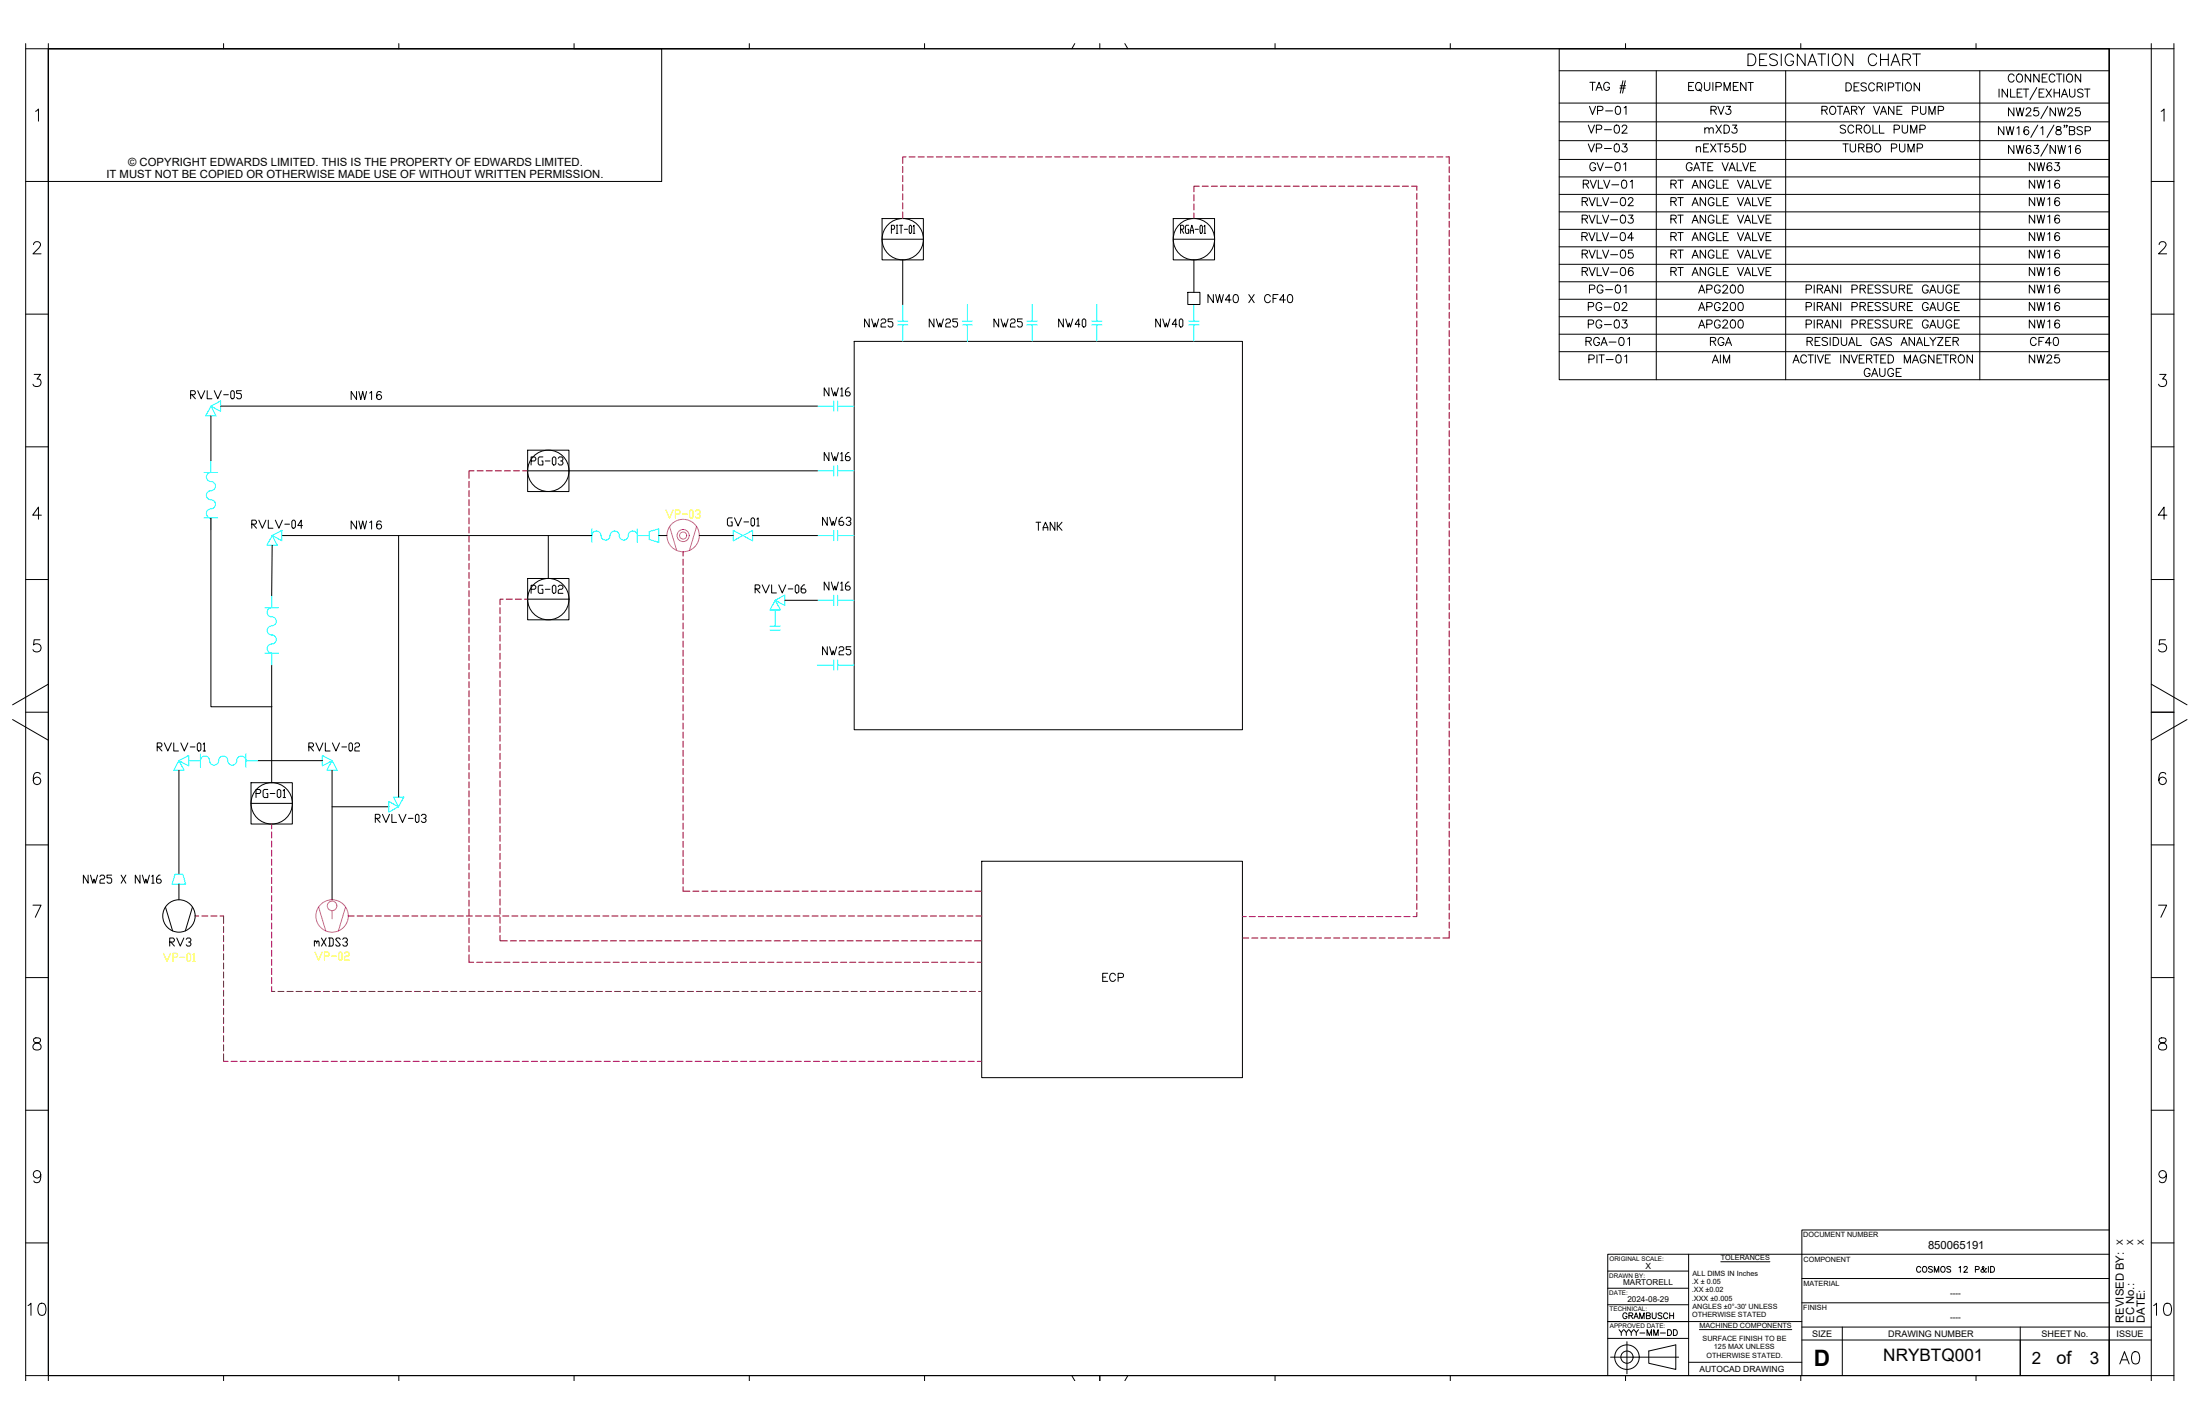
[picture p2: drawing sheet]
<svg xmlns="http://www.w3.org/2000/svg" width="864mm" height="559mm" viewBox="0 0 864 559" stroke-linecap="round" stroke-linejoin="round" font-family="sans-serif">
<!-- layer: 0 -->
<g fill="none" stroke="#000" stroke-width=".39">
<path d="M10.1 17.1v524.8M10.1 19.1h843.3M19 19.1h809v520.7h-809zM19 19.1h240.7v52.1h-240.7zM19 17.1v524.8M87.8 17.1v2M156.6 17.1v2M225.3 17.1v2M294.1 17.1v2M362.9 17.1v2M421.9 17.1l-1.2 2M431.7 17.1v2"/>
<path d="M441.5 17.1l1.2 2M500.5 17.1v2M569.3 17.1v2M612.1 19.1v129.9h215.9M638.1 17.1v2M706.9 17.1v2M775.7 17.1v2M828 19.1v520.7M844.5 17.1v524.8M853.4 17.1v524.8M612.1 27.8h215.9M650.2 27.8v121.2"/>
<path d="M701 27.8v121.2M777.2 27.8v121.2M784.7 34.9v3.2M788 34.9v3.2l-2.1-3.2v3.2M789.2 34.9v3.2h1.9M790.6 29.8a1.18 1.18 0 0 0-1.3-.8 1.18 1.18 0 0 0-1 1.2v.8a1.18 1.18 0 0 0 1 1.2 1.18 1.18 0 0 0 1.3-.7M791.8 36.4h1.2M792.1 29.2a1.58 1.58 0 0 1 1.9 1.1 1.58 1.58 0 0 1-1 1.9 1.66 1.66 0 0 1-1.5-1.2 1.66 1.66 0 0 1 .6-1.8zM793.8 34.9h-2v3.2M794.2 34.9h2.2M795.3 34.9v3.2M797.1 29v3.2l-2.1-3.2v3.2"/>
<path d="M799.5 34.3l-2.7 4.9M800.4 29v3.2l-2.1-3.2v3.2M800.4 36.4h1.3M801.7 30.5h1.2M802.4 34.9h-2v3.2M803.2 34.9l2.1 3.2M803.6 29h-1.9v3.2h1.9M805.3 34.9l-2.1 3.2M806.3 36.4h2.1M806.3 34.9v3.2M806.6 29.8a1.16 1.16 0 0 0-1.3-.8 1.16 1.16 0 0 0-.9 1.2v.8a1.16 1.16 0 0 0 .9 1.2 1.16 1.16 0 0 0 1.3-.7M807.2 29h2.2"/>
<path d="M808.3 29v3.2M808.4 34.9v3.2M809.2 38.1l1.2-3.2 1.2 3.2M809.7 37.1h1.5M810.1 29v3.2M811.5 29.5a1.18 1.18 0 0 1 1.3-.4 1.18 1.18 0 0 1 .8 1.1v.8a1.21 1.21 0 0 1-1.2 1.3 1.21 1.21 0 0 1-1.2-1.3zM812.4 34.9v2.3a1.07 1.07 0 0 0 1 .9 1.07 1.07 0 0 0 1.1-.9v-2.3M816.8 29v3.2l-2.2-3.2v3.2M817.7 35.4a1.21 1.21 0 0 0-2.1 .3l.3 .5 1.5 .5a.74 .74 0 0 1 0 1.3 1.42 1.42 0 0 1-1.8-.3M818.3 34.9h2.1M819.3 34.9v3.2M14 43.7l1.1-.9v4.7"/>
<path d="M612.1 40.4h215.9M612.1 47.8h215.9M612.1 55.2h215.9M848.3 43.7l1.2-.9v4.7M10.1 71.2h8.9M612.1 62.6h215.9M612.1 69.4h215.9M612.1 76.3h215.9M844.5 71.2h8.9M13.2 96l.4-.9 1.4-.3a1.18 1.18 0 0 1 .7 1.9l-2.8 2.9h3.2M346.3 85.8h16.2v16.2h-16.2zM346.3 93.9h16.2"/>
<path d="M349.9 90h1l.3-.5-.3-1.1h-1v3.2M351.8 88.4h.7M351.8 91.6h.7M352.1 88.4v3.2M353.1 88.4h1.3M353.7 88.4v3.2M355 90h1.3M357.2 88.4h.3l.4 .5v2.1l-.4 .6h-.3l-.3-.6v-2.1zM358.5 88.9l.3-.5v3.2M358.5 91.6h.6M460.6 85.8h16.2v16.2h-16.2zM460.6 93.9h16.2"/>
<path d="M463.4 90h1l.3-.5-.3-1.1h-1v3.2M463.7 90l1 1.6M466.6 88.4h-.9l-.4 .5v2.1l.4 .6h.9v-1.6h-.3M467.2 91.6v-1.1l.7-2.1 .6 2.1v1.1M467.2 90.5h1.3M469.1 90h1.3M471.4 88.4h.3l.3 .5v2.1l-.3 .6h-.3l-.3-.6v-2.1zM472.6 88.9l.4-.5v3.2M472.6 91.6h.7M612.1 90h215.9M612.1 83.1h215.9M612.1 96.9h215.9"/>
<path d="M847.6 96l.4-.9 1.4-.3a1.18 1.18 0 0 1 .6 1.9l-2.7 2.9h3.2M354.4 102v17.5M466.3 114.7h4.7v4.8h-4.7zM468.7 102v12.7M612.1 103.7h215.9M612.1 110.6h215.9M612.1 117.4h215.9M10.1 123.3h8.9M335.3 134h152.4v152.4h-152.4zM612.1 124.3h215.9M612.1 131.1h215.9M612.1 138h215.9"/>
<path d="M709.7 139.3h2.1M710.8 139.3v3.2M712.6 139.3v3.2M713.4 139.3l1.2 3.2 1.2-3.2M718.5 139.3h-2v3.2h2M722.6 139.3v3.2M725.9 139.3v3.2l-2.1-3.2v3.2M726.7 139.3l1.2 3.2 1.2-3.2M731.8 139.3h-2v3.2h2M735.4 139.3h2.2M736.5 139.3v3.2M740.3 139.3h-2v3.2h2"/>
<path d="M741.2 139.3h1a1.69 1.69 0 0 1 1.1 1.6 1.69 1.69 0 0 1-1.1 1.6h-1zM759.2 139.3v3.2l-2.1-3.2v3.2M762.3 139.3h-1.9v3.2h1.9M762.8 139.3h2.1M763.8 139.3v3.2M769 139.7a1.17 1.17 0 0 1 1.3-.4 1.17 1.17 0 0 1 .8 1.2v.7a1.21 1.21 0 0 1-1.2 1.3 1.21 1.21 0 0 1-1.2-1.3zM774.3 139.3v3.2l-2.1-3.2v3.2M844.5 123.3h8.9M13.4 146.9h2.5l-1.4 1.8a1.53 1.53 0 0 1 1.6 1.8 1.53 1.53 0 0 1-2 1.2l-.7-.2-.5-.7M86.6 159.4h234.2M703.8 142.5l1.2-3.2 1.3 3.2M704.3 141.4h1.5"/>
<path d="M709.1 140a1.16 1.16 0 0 0-1.3-.7 1.16 1.16 0 0 0-.9 1.2v.7a1.16 1.16 0 0 0 .9 1.3 1.16 1.16 0 0 0 1.3-.8M716.5 140.8h1.2M729.8 140.8h1.2M732.7 140.8l1.8-.2 .3-.4-.1-.6-.6-.3h-1.4v3.2M733.8 140.8l1 1.7M734.1 145.3a1.16 1.16 0 0 0-1.4-.7 1.16 1.16 0 0 0-.9 1.2v.7a1.14 1.14 0 0 0 1.1 1.3 1.14 1.14 0 0 0 1.2-1.3h-.8M734.7 147.7l1.2-3.1 1.2 3.1M735.1 146.7h1.5M737.9 144.6v2.2a1.07 1.07 0 0 0 1 1 1.07 1.07 0 0 0 1.1-1v-2.2M738.3 140.8h1.2M743.3 145.3a1.16 1.16 0 0 0-1.3-.7 1.16 1.16 0 0 0-1 1.2v.7a1.14 1.14 0 0 0 1.2 1.3 1.14 1.14 0 0 0 1.1-1.3h-.8M744.4 146.1h1.2"/>
<path d="M746.3 144.6h-1.9v3.1h1.9M747.5 142.5v-3.2l1.2 3.2 1.2-3.2v3.2M750.7 142.5l1.2-3.2 1.2 3.2M751.1 141.4h1.6M756 140a1.16 1.16 0 0 0-1.3-.7 1.16 1.16 0 0 0-1 1.2v.7a1.14 1.14 0 0 0 1.2 1.3 1.14 1.14 0 0 0 1.1-1.3h-.8M760.4 140.8h1.2M765.7 140.8l1.8-.2 .3-.4-.2-.6-.6-.3h-1.3v3.2M766.7 140.8l1.1 1.7M847.8 146.9h2.5l-1.4 1.8a1.53 1.53 0 0 1 1.6 1.8 1.53 1.53 0 0 1-2 1.2l-.7-.2-.5-.7M10.1 175.3h8.9M82.8 163.2v17.6M207.1 176.7h16.2v16.2h-16.2z"/>
<path d="M844.5 175.3h8.9M207.1 184.8h113.7M16.2 202.2h-3.4l2.3-3.2v4.8M82.8 203.3v74h24M106.8 214l-.2 19.8M110.6 210.2h121.7M156.5 210.2v102.6M215.2 210.2v16.8M258.6 210.2h3.2M274.5 210.2h13.3M295.4 210.2h25.4M850.6 202.2h-3.4l2.3-3.2v4.8"/>
<path d="M10.1 227.4h8.9M207.1 227h16.2v16.2h-16.2zM207.1 235.1h16.2M308.1 235.6h12.7M844.5 227.4h8.9M15.7 251.1h-2.3l-.2 2a1.68 1.68 0 0 1 2.5 0 1.68 1.68 0 0 1-.3 2.5 1.68 1.68 0 0 1-2.5-.7M850 251.1h-2.2l-.2 2a1.68 1.68 0 0 1 2.5 0 1.68 1.68 0 0 1-.3 2.5 1.68 1.68 0 0 1-2.5-.7M10.1 279.5h8.9M19 268.5l-14.1 8.1M106.6 260.9v46.2M844.5 279.5h8.9M844.5 268.5l14 8.1"/>
<path d="M4.9 282.4l14.1 8.1M101.1 298.5h25.4M858.5 282.4l-14 8.1M15.8 303.8a1.39 1.39 0 0 0-2.1-.4 3.7 3.7 0 0 0 0 4.3 1.48 1.48 0 0 0 2.2-.7 1.48 1.48 0 0 0-1-2 1.48 1.48 0 0 0-1.8 1.3M70.2 302.3v40.8M98.5 307.1h16.3v16.3h-16.3zM98.5 315.3h16.3M130.4 302.3v50.8M130.4 316.6h22.3M850.2 303.8a1.37 1.37 0 0 0-1.4-.7 1.37 1.37 0 0 0-1.1 .9 3.4 3.4 0 0 0 .4 3.7 1.49 1.49 0 0 0 2.2-.7 1.49 1.49 0 0 0-1-2 1.49 1.49 0 0 0-1.9 1.3M10.1 331.6h8.9M385.4 338h102.3v84.9h-102.3z"/>
<path d="M844.5 331.6h8.9M12.9 355.2h3.2l-2.2 4.8M64.9 355.9l2.9 9.4M70.2 346.9v6.2M75.6 355.9l-2.9 9.4M847.3 355.2h3.2l-2.3 4.8M10.1 383.6h8.9M844.5 383.6h8.9M13.4 407.5a.96 .96 0 0 0 .5 1.6 1.95 1.95 0 0 1 2.2 2 1.66 1.66 0 0 1-1.8 1 1.66 1.66 0 0 1-1.4-1.7 2.22 2.22 0 0 1 2.3-1.3 .96 .96 0 0 0 .5-1.6l-.7-.2zM847.8 407.5a.97 .97 0 0 0 .4 1.6 1.95 1.95 0 0 1 2.3 2 1.66 1.66 0 0 1-1.9 1 1.66 1.66 0 0 1-1.3-1.7 2.16 2.16 0 0 1 2.3-1.3 .96 .96 0 0 0 .4-1.6l-.6-.2zM10.1 435.7h8.9M844.5 435.7h8.9"/>
<path d="M16 460.9a1.48 1.48 0 0 1-2 1.3 1.48 1.48 0 0 1-.6-2.3 1.48 1.48 0 0 1 2.4 .1 4.3 4.3 0 0 1-.5 3.9 1.41 1.41 0 0 1-2-.5M850.4 460.9a1.49 1.49 0 0 1-2 1.3 1.49 1.49 0 0 1-.6-2.3 1.49 1.49 0 0 1 2.4 .1 4.2 4.2 0 0 1-.5 3.9 1.39 1.39 0 0 1-2-.5M10.1 487.7h8.9M631.1 498.8h31.8M662.9 492.2v47.6M675.5 495.1h19.3M828 492.2h-196.9v47.6M828 482.7h-120.7v57.1M844.5 487.7h8.9M631.1 505.5h31.8M631.1 518.6h76.2M631.1 512h31.8"/>
<path d="M707.3 511.2h120.7M707.3 501.7h120.7M10.1 539.8h843.3M87.8 539.8v2.1M156.6 539.8v2.1M225.3 539.8v2.1M294.1 539.8v2.1M362.9 539.8v2.1M420.7 539.8l1.2 2.1M431.7 539.8v2.1M442.7 539.8l-1.2 2.1M500.5 539.8v2.1"/>
<path d="M569.3 539.8v2.1M631.1 525.2h31.8M632.2 532.6h26.7M638.1 539.8v2.1M638.6 526.5v12.6M647.2 530.2l10.6-2.5v9.7l-10.6-2.4zM662.9 534.6h44.4M667.1 521.8h36.3M706.9 539.8v2.1M707.3 525.8h137.2M707.3 520.8h137.2M723.2 520.8v19"/>
<path d="M775.7 539.8v2.1M793 520.8v19"/>
<circle cx="354.4" cy="93.9" r="8.1"/>
<circle cx="468.7" cy="93.9" r="8.1"/>
<circle cx="215.2" cy="184.8" r="8.1"/>
<circle cx="215.2" cy="235.1" r="8.1"/>
<circle cx="106.7" cy="315.2" r="8.1"/>
<circle cx="70.2" cy="359.4" r="6.4"/>
<circle cx="638.7" cy="532.6" r="4.8"/>
<circle cx="638.7" cy="532.6" r="2.4"/>
</g>
<!-- layer: E -->
<g fill="none" stroke="#f0f" stroke-width=".39">
<path d="M262.8 206.7l2.8 9.3M273.4 206.7l-2.8 9.3M125.1 355.9l2.8 9.4M130.4 357.4v3.2M135.6 355.9l-2.8 9.4"/>
<circle cx="268.2" cy="210.2" r="6.4"/>
<circle cx="268.2" cy="210.2" r="2.38"/>
<circle cx="268.2" cy="210.2" r="1.39"/>
<circle cx="130.4" cy="359.4" r="6.4"/>
<circle cx="130.4" cy="355.5" r="1.87"/>
</g>
<!-- layer: PIPING -->
<g fill="none" stroke="#0ff" stroke-width=".39">
<path d="M354.4 119.5v6.5M379.8 119.5v6.5M405.2 119.5v6.5M430.6 119.5v6.5M468.7 119.5v6.5M352.3 127.5h4M352.3 126h4M354.4 127.5v6.5M377.7 127.5h4M377.7 126h4M379.8 127.5v6.5M403.1 127.5h4"/>
<path d="M403.1 126h4M405.2 127.5v6.5M428.5 127.5h4M428.5 126h4M430.6 127.5v6.5M466.6 127.5h4M466.6 126h4M468.7 127.5v6.5M82.8 159.4l3.8-2.1v4.1zM82.8 159.4l2 3.8h-4.1zM320.8 159.4h6.5M327.3 157.4v4"/>
<path d="M328.8 157.4v4M328.8 159.4h6.5M80.1 185.4h5.4M82.8 180.8v4.6a1.85 1.85 0 0 0-1.8 2.1 1.85 1.85 0 0 0 2.3 1.5 1.85 1.85 0 0 1 1.2 2.3 1.85 1.85 0 0 1-2.2 1.3 1.79 1.79 0 0 0-1.3 2 1.79 1.79 0 0 0 1.8 1.5M82.8 196.1a1.85 1.85 0 0 1 1.8 2.1 1.85 1.85 0 0 1-2.3 1.6 1.79 1.79 0 0 0-1.3 1.9 1.79 1.79 0 0 0 1.8 1.6v4.6M320.8 184.8h6.5M327.3 182.8v4M328.8 182.8v4M328.8 184.8h6.5M80.1 203.3h5.4M106.8 210.2l3.8-2.1v4.1zM106.8 210.2l2.1 3.8h-4.1z"/>
<path d="M227.7 210.2h4.6M232.3 207.5v5.4M232.4 210.2a1.84 1.84 0 0 1 2-1.8 1.84 1.84 0 0 1 1.6 2.2 1.85 1.85 0 0 0 2.2 1.3 1.85 1.85 0 0 0 1.4-2.2 1.84 1.84 0 0 1 2.2-1.3 1.84 1.84 0 0 1 1.3 2.2 1.85 1.85 0 0 0 2.3 1.3 1.85 1.85 0 0 0 1.3-2.2 1.79 1.79 0 0 1 1.9-1.3 1.79 1.79 0 0 1 1.6 1.8M250.2 207.5v5.4M250.2 210.2h4.6M254.8 208.6l3.8-1.1v5.3l-3.8-1.1zM287.8 208.1l7.6 4.1v-4.1l-7.6 4.1zM320.8 210.2h6.5M327.3 208.2v4M328.8 210.2h6.5M328.8 208.2v4M104 238.5h5.3"/>
<path d="M106.6 233.8l.1 4.7a1.84 1.84 0 0 0-1.8 2 1.84 1.84 0 0 0 2.2 1.6 1.85 1.85 0 0 1 1.3 2.2 1.85 1.85 0 0 1-2.2 1.4 1.84 1.84 0 0 0-1.3 2.2 1.84 1.84 0 0 0 2.2 1.3 1.85 1.85 0 0 1 1.3 2.3 1.85 1.85 0 0 1-2.2 1.3 1.79 1.79 0 0 0-1.3 2 1.79 1.79 0 0 0 1.8 1.5l-.1 4.6M304.3 235.6l2.1 3.8h-4.1zM304.3 235.6l3.8-2.1v4.1zM304.3 239.4v6.3M320.8 235.6h6.5M327.3 233.6v4M328.8 233.6v4M328.8 235.6h6.5M104 256.3h5.3M302.3 247.2h4M302.3 245.7h4M327.3 259v4"/>
<path d="M328.8 259v4M320.8 261h6.5M328.8 261h6.5M70.2 298.5l2.1 3.8h-4.1zM70.2 298.5l3.9-2.1v4.1zM78.7 295.8v5.4M85.8 298.5a1.85 1.85 0 0 1 2.1-1.8 1.85 1.85 0 0 1 1.6 2.3 1.84 1.84 0 0 0 2.2 1.2 1.84 1.84 0 0 0 1.3-2.2 1.79 1.79 0 0 1 2-1.3 1.79 1.79 0 0 1 1.5 1.8h4.6M85.8 298.5a1.85 1.85 0 0 1-2 1.8 1.85 1.85 0 0 1-1.6-2.3 1.79 1.79 0 0 0-2-1.3 1.79 1.79 0 0 0-1.5 1.8h-4.6M96.5 295.8v5.4M126.5 296.4l3.9 2.1-3.9 2zM130.4 298.5l2 3.8h-4.1zM152.7 314.5l3.8 2.1-3.8 2z"/>
<path d="M154.4 312.8h4.1l-2 3.8zM68.7 343.1h3.1l1.1 3.8h-5.3z"/>
</g>
<!-- layer: Elec Supply -->
<g fill="none" stroke="#950025" stroke-width=".39">
<path d="M354.4 65.3v2.4M354.4 68.9v2.4M354.4 72.5v2.3M354.4 76.1v2.3M354.4 79.6v2.4M355.6 61.6h-1.2v2.5M356.8 61.6h2.4M360.4 61.6h2.4M364 61.6h2.4M367.6 61.6h2.3M371.1 61.6h2.4M374.7 61.6h2.4"/>
<path d="M378.3 61.6h2.3M381.9 61.6h2.3M385.4 61.6h2.4M389 61.6h2.4M392.6 61.6h2.3M396.1 61.6h2.4M399.7 61.6h2.4M403.3 61.6h2.4M406.9 61.6h2.3M410.4 61.6h2.4M414 61.6h2.4M417.6 61.6h2.4"/>
<path d="M421.1 61.6h2.4M424.7 61.6h2.4M428.3 61.6h2.4M431.8 61.6h2.4M435.4 61.6h2.4M439 61.6h2.4M442.6 61.6h2.4M446.1 61.6h2.4M449.7 61.6h2.4M453.3 61.6h2.4M456.8 61.6h2.4M460.4 61.6h2.4"/>
<path d="M464 61.6h2.4M467.6 61.6h2.3M468.7 76.4v2.4M470.8 73.1h-2.1v2.1M471.1 61.6h2.4M471.9 73.1h2.4M474.7 61.6h2.4M475.5 73.1h2.4M478.3 61.6h2.4M479.1 73.1h2.4M481.9 61.6h2.3M482.6 73.1h2.4"/>
<path d="M485.4 61.6h2.4M486.2 73.1h2.4M489 61.6h2.4M489.8 73.1h2.4M492.6 61.6h2.3M493.4 73.1h2.4M496.1 61.6h2.4M496.9 73.1h2.4M499.7 61.6h2.4M500.5 73.1h2.4M503.3 61.6h2.4M504.1 73.1h2.4"/>
<path d="M506.9 61.6h2.3M507.6 73.1h2.4M510.4 61.6h2.4M511.2 73.1h2.4M514 61.6h2.4M514.8 73.1h2.4M517.6 61.6h2.3M518.4 73.1h2.3M521.2 61.6h2.3M521.9 73.1h2.4M524.7 61.6h2.4M525.5 73.1h2.4"/>
<path d="M528.3 61.6h2.4M529.1 73.1h2.4M531.9 61.6h2.3M532.6 73.1h2.4M535.4 61.6h2.4M536.2 73.1h2.4M539 61.6h2.4M539.8 73.1h2.4M542.6 61.6h2.4M543.4 73.1h2.3M546.1 61.6h2.4M546.9 73.1h2.4"/>
<path d="M549.7 61.6h2.4M550.5 73.1h2.4M553.3 61.6h2.4M554.1 73.1h2.1v1.6M556.2 75.9v2.4M556.2 79.5v2.3M556.9 61.6h2.4M560.4 61.6h2.4M564 61.6h2.4M567.6 61.6h1.3v2.6M568.9 65.4v2.4M568.9 69v2.4"/>
<path d="M568.9 72.5v2.4M568.9 76.1v2.4M568.9 79.7v2.4M354.4 83.2v2.6M468.7 80v2.4M468.7 83.6v2.2M556.2 83v2.4M556.2 86.6v2.4M556.2 90.2v2.4M556.2 93.7v2.4M556.2 97.3v2.4M568.9 83.3v2.3"/>
<path d="M568.9 86.8v2.4M568.9 90.4v2.4M568.9 94v2.4M568.9 97.6v2.3M556.2 100.9v2.4M556.2 104.5v2.3M556.2 108v2.4M556.2 111.6v2.4M556.2 115.2v2.4M556.2 118.7v2.4M568.9 101.1v2.4M568.9 104.7v2.4"/>
<path d="M568.9 108.3v2.3M568.9 111.8v2.4M568.9 115.4v2.4M568.9 119v2.4M556.2 122.3v2.4M556.2 125.9v2.4M556.2 129.5v2.3M556.2 133v2.4M556.2 136.6v2.4M568.9 122.6v2.3M568.9 126.1v2.4M568.9 129.7v2.4"/>
<path d="M568.9 133.3v2.4M568.9 136.8v2.4M556.2 140.2v2.4M556.2 143.7v2.4M556.2 147.3v2.4M556.2 150.9v2.4M556.2 154.5v2.3M556.2 158v2.4M568.9 140.4v2.4M568.9 144v2.4M568.9 147.6v2.3M568.9 151.1v2.4"/>
<path d="M568.9 154.7v2.4M568.9 158.3v2.4M556.2 161.6v2.4M556.2 165.2v2.4M556.2 168.7v2.4M556.2 172.3v2.4M556.2 175.9v2.4M556.2 179.5v2.3M568.9 161.8v2.4M568.9 165.4v2.4M568.9 169v2.4M568.9 172.6v2.3"/>
<path d="M568.9 176.1v2.4M568.9 179.7v2.4M184.1 188.9v2.4M184.1 192.5v2.4M184.1 196.1v2.3M184.1 199.6v2.4M186.1 184.8h-2v2.9M187.3 184.8h2.4M190.8 184.8h2.4M194.4 184.8h2.4M198 184.8h2.4M201.6 184.8h2.3"/>
<path d="M556.2 183v2.4M556.2 186.6v2.4M556.2 190.2v2.4M556.2 193.8v2.3M556.2 197.3v2.4M568.9 183.3v2.4M568.9 186.8v2.4M568.9 190.4v2.4M568.9 194v2.4M568.9 197.6v2.3M184.1 203.2v2.4M184.1 206.8v2.3"/>
<path d="M184.1 210.4v2.3M184.1 213.9v2.4M184.1 217.5v2.4M268.1 216.5v1.7M268.1 219.4v2.4M556.2 200.9v2.4M556.2 204.5v2.3M556.2 208v2.4M556.2 211.6v2.4M556.2 215.2v2.4M556.2 218.8v2.3M568.9 201.1v2.4"/>
<path d="M568.9 204.7v2.4M568.9 208.3v2.4M568.9 211.9v2.3M568.9 215.4v2.4M568.9 219v2.4M184.1 221.1v2.3M184.1 224.6v2.4M184.1 228.2v2.4M184.1 231.8v2.4M184.1 235.4v2.3M184.1 238.9v2.4M196.3 238.5v2.4"/>
<path d="M197.5 235.1h-1.2v2.2M198.7 235.1h2.4M202.3 235.1h2.4M268.1 223v2.4M268.1 226.6v2.3M268.1 230.1v2.4M268.1 233.7v2.4M268.1 237.3v2.4M556.2 222.3v2.4M556.2 225.9v2.4M556.2 229.5v2.4M556.2 233v2.4"/>
<path d="M556.2 236.6v2.4M568.9 222.6v2.3M568.9 226.1v2.4M568.9 229.7v2.4M568.9 233.3v2.3M568.9 236.9v2.3M184.1 242.5v2.4M184.1 246.1v2.4M184.1 249.6v2.4M184.1 253.2v2.4M184.1 256.8v2.4M196.3 242v2.4"/>
<path d="M196.3 245.6v2.4M196.3 249.2v2.4M196.3 252.8v2.3M196.3 256.3v2.4M196.3 259.9v2.4M268.1 240.9v2.3M268.1 244.4v2.4M268.1 248v2.4M268.1 251.6v2.4M268.1 255.1v2.4M268.1 258.7v2.4M556.2 240.2v2.4"/>
<path d="M556.2 243.8v2.3M556.2 247.3v2.4M556.2 250.9v2.4M556.2 254.5v2.4M556.2 258v2.4M568.9 240.4v2.4M568.9 244v2.4M568.9 247.6v2.3M568.9 251.1v2.4M568.9 254.7v2.4M568.9 258.3v2.4M184.1 260.4v2.3"/>
<path d="M184.1 263.9v2.4M184.1 267.5v2.4M184.1 271.1v2.4M184.1 274.6v2.4M184.1 278.2v2.4M196.3 263.5v2.4M196.3 267v2.4M196.3 270.6v2.4M196.3 274.2v2.4M196.3 277.8v2.3M268.1 262.3v2.4M268.1 265.9v2.3"/>
<path d="M268.1 269.4v2.4M268.1 273v2.4M268.1 276.6v2.4M556.2 261.6v2.4M556.2 265.2v2.4M556.2 268.8v2.3M556.2 272.3v2.4M556.2 275.9v2.4M556.2 279.5v2.4M568.9 261.9v2.3M568.9 265.4v2.4M568.9 269v2.4"/>
<path d="M568.9 272.6v2.4M568.9 276.1v2.4M568.9 279.7v2.4M184.1 281.8v2.4M184.1 285.3v2.4M184.1 288.9v2.4M184.1 292.5v2.4M184.1 296.1v2.4M184.1 299.6v2.4M196.3 281.3v2.4M196.3 284.9v2.4M196.3 288.5v2.4"/>
<path d="M196.3 292.1v2.3M196.3 295.6v2.4M196.3 299.2v2.4M268.1 280.1v2.4M268.1 283.7v2.4M268.1 287.3v2.4M268.1 290.9v2.3M268.1 294.4v2.4M268.1 298v2.4M556.2 283v2.4M556.2 286.6v2.4M556.2 290.2v2.4"/>
<path d="M556.2 293.8v2.3M556.2 297.3v2.4M568.9 283.3v2.4M568.9 286.9v2.3M568.9 290.4v2.4M568.9 294v2.4M568.9 297.6v2.4M184.1 303.2v2.4M184.1 306.8v2.4M184.1 310.4v2.3M184.1 313.9v2.4M184.1 317.5v2.4"/>
<path d="M196.3 302.8v2.3M196.3 306.3v2.4M196.3 309.9v2.4M196.3 313.5v2.4M196.3 317.1v2.3M268.1 301.6v2.4M268.1 305.1v2.4M268.1 308.7v2.4M268.1 312.3v2.4M268.1 315.9v2.3M268.1 319.4v2.4M556.2 300.9v2.4"/>
<path d="M556.2 304.5v2.4M556.2 308.1v2.3M556.2 311.6v2.4M556.2 315.2v2.4M556.2 318.8v2.3M568.9 301.1v2.4M568.9 304.7v2.4M568.9 308.3v2.4M568.9 311.8v2.4M568.9 315.4v2.4M568.9 319v2.4M106.6 323.4v1.9"/>
<path d="M106.6 326.5v2.3M106.6 330v2.4M106.6 333.6v2.4M106.6 337.2v2.4M184.1 321.1v2.3M184.1 324.7v2.3M184.1 328.2v2.4M184.1 331.8v2.4M184.1 335.4v2.3M184.1 338.9v2.4M196.3 320.6v2.4M196.3 324.2v2.4"/>
<path d="M196.3 327.8v2.3M196.3 331.3v2.4M196.3 334.9v2.4M196.3 338.5v2.4M268.1 323v2.4M268.1 326.6v2.4M268.1 330.2v2.3M268.1 333.7v2.4M268.1 337.3v2.4M556.2 322.3v2.4M556.2 325.9v2.4M556.2 329.5v2.4"/>
<path d="M556.2 333.1v2.3M556.2 336.6v2.4M568.9 322.6v2.4M568.9 326.1v2.4M568.9 329.7v2.4M568.9 333.3v2.4M568.9 336.9v2.3M76.6 359.5h1.4M79.2 359.5h2.4M82.8 359.5h2.4M86.3 359.5h1.5v2.9M106.6 340.7v2.4"/>
<path d="M106.6 344.3v2.4M106.6 347.9v2.4M106.6 351.5v2.3M106.6 355v2.4M106.6 358.6v2.4M136.7 359.5h2.3M140.2 359.5h2.4M143.8 359.5h2.3M147.3 359.5h2.4M150.9 359.5h2.4M154.5 359.5h2.4M158.1 359.5h2.3"/>
<path d="M161.6 359.5h2.4M165.2 359.5h2.4M168.8 359.5h2.4M172.3 359.5h2.4M175.9 359.5h2.4M179.5 359.5h2.4M183.1 359.5h2.3M184.1 342.5v2.4M184.1 346.1v2.4M184.1 349.7v2.3M184.1 353.2v2.4M184.1 356.8v2.4"/>
<path d="M186.6 359.5h2.4M190.2 359.5h2.4M193.8 359.5h2.4M196.3 342.1v2.3M196.3 345.6v2.4M196.3 349.2v2.4M196.3 352.8v2.4M196.3 356.3v2.4M196.3 359.9v2.4M197.3 359.5h2.4M200.9 359.5h2.4M204.5 359.5h2.4"/>
<path d="M208.1 359.5h2.3M211.6 359.5h2.4M215.2 359.5h2.4M218.8 359.5h2.4M222.3 359.5h2.4M225.9 359.5h2.4M229.5 359.5h2.4M233.1 359.5h2.3M236.6 359.5h2.4M240.2 359.5h2.4M243.8 359.5h2.4M247.3 359.5h2.4"/>
<path d="M250.9 359.5h2.4M254.5 359.5h2.4M258.1 359.5h2.3M261.6 359.5h2.4M265.2 359.5h2.4M268.1 348v1.7h2.7M268.1 340.9v2.3M268.1 344.4v2.4M268.8 359.5h2.4M272 349.7h2.4M272.4 359.5h2.3M275.6 349.7h2.3"/>
<path d="M275.9 359.5h2.4M279.1 349.7h2.4M279.5 359.5h2.4M282.7 349.7h2.4M283.1 359.5h2.3M286.3 349.7h2.4M286.6 359.5h2.4M289.8 349.7h2.4M290.2 359.5h2.4M293.4 349.7h2.4M293.8 359.5h2.4M297 349.7h2.4"/>
<path d="M297.4 359.5h2.3M300.6 349.7h2.3M300.9 359.5h2.4M304.1 349.7h2.4M304.5 359.5h2.4M307.7 349.7h2.4M308.1 359.5h2.4M311.3 349.7h2.4M311.6 359.5h2.4M314.9 349.7h2.3M315.2 359.5h2.4M318.4 349.7h2.4"/>
<path d="M318.8 359.5h2.4M322 349.7h2.4M322.4 359.5h2.3M325.6 349.7h2.3M325.9 359.5h2.4M329.1 349.7h2.4M329.5 359.5h2.4M332.7 349.7h2.4M333.1 359.5h2.4M336.3 349.7h2.4M336.6 359.5h2.4M339.9 349.7h2.3"/>
<path d="M340.2 359.5h2.4M343.4 349.7h2.4M343.8 359.5h2.4M347 349.7h2.4M347.4 359.5h2.3M350.6 349.7h2.3M350.9 359.5h2.4M354.1 349.7h2.4M354.5 359.5h2.4M357.7 349.7h2.4M358.1 359.5h2.4M361.3 349.7h2.4"/>
<path d="M361.6 359.5h2.4M364.9 349.7h2.3M365.2 359.5h2.4M368.4 349.7h2.4M368.8 359.5h2.4M372 349.7h2.4M372.4 359.5h2.3M375.6 349.7h2.4M375.9 359.5h2.4M379.1 349.7h2.4M379.5 359.5h2.4M382.7 349.7h2.7"/>
<path d="M383.1 359.5h2.3M487.7 359.7h1.5M490.4 359.7h2.4M494 359.7h2.3M497.5 359.7h2.4M501.1 359.7h2.4M504.7 359.7h2.4M508.2 359.7h2.4M511.8 359.7h2.4M515.4 359.7h2.4M519 359.7h2.3M522.5 359.7h2.4"/>
<path d="M526.1 359.7h2.4M529.7 359.7h2.4M533.3 359.7h2.3M536.8 359.7h2.4M540.4 359.7h2.4M544 359.7h2.3M547.5 359.7h2.4M551.1 359.7h2.4M556.2 358.1v1.6h-1.5M556.2 340.2v2.4M556.2 343.8v2.3M556.2 347.3v2.4"/>
<path d="M556.2 350.9v2.4M556.2 354.5v2.4M568.9 340.4v2.4M568.9 344v2.4M568.9 347.6v2.3M568.9 351.2v2.3M568.9 354.7v2.4M568.9 358.3v2.4M87.8 363.6v2.4M87.8 367.1v2.4M87.8 370.7v2.4M87.8 374.3v2.4"/>
<path d="M87.8 377.9v2.3M106.6 362.2v2.4M106.6 365.7v2.4M106.6 369.3v2.4M106.6 372.9v2.4M106.6 376.5v2.3M184.1 360.4v2.4M184.1 363.9v2.4M184.1 367.5v2.4M184.1 371.1v2.4M184.1 374.7v2.9h1.8M187.1 377.6h2.4"/>
<path d="M190.7 377.6h2.4M194.3 377.6h2.3M196.3 367.1v2.1h2.8M196.3 363.5v2.4M197.8 377.6h2.4M200.3 369.2h2.4M201.4 377.6h2.4M203.9 369.2h2.4M205 377.6h2.4M207.5 369.2h2.4M208.5 377.6h2.4M211.1 369.2h2.3"/>
<path d="M212.1 377.6h2.4M214.6 369.2h2.4M215.7 377.6h2.4M218.2 369.2h2.4M219.3 377.6h2.3M221.8 369.2h2.4M222.8 377.6h2.4M225.3 369.2h2.4M226.4 377.6h2.4M228.9 369.2h2.4M230 377.6h2.4M232.5 369.2h2.4"/>
<path d="M233.5 377.6h2.4M236.1 369.2h2.3M237.1 377.6h2.4M239.6 369.2h2.4M240.7 377.6h2.4M243.2 369.2h2.4M244.3 377.6h2.3M246.8 369.2h2.4M247.8 377.6h2.4M250.3 369.2h2.4M251.4 377.6h2.4M253.9 369.2h2.4"/>
<path d="M255 377.6h2.4M257.5 369.2h2.4M258.6 377.6h2.3M261.1 369.2h2.3M262.1 377.6h2.4M264.6 369.2h2.4M265.7 377.6h2.4M268.2 369.2h2.4M269.3 377.6h2.3M271.8 369.2h2.4M272.8 377.6h2.4M275.3 369.2h2.4"/>
<path d="M276.4 377.6h2.4M278.9 369.2h2.4M280 377.6h2.4M282.5 369.2h2.4M283.6 377.6h2.3M286.1 369.2h2.3M287.1 377.6h2.4M289.6 369.2h2.4M290.7 377.6h2.4M293.2 369.2h2.4M294.3 377.6h2.4M296.8 369.2h2.4"/>
<path d="M297.8 377.6h2.4M300.4 369.2h2.3M301.4 377.6h2.4M303.9 369.2h2.4M305 377.6h2.4M307.5 369.2h2.4M308.6 377.6h2.3M311.1 369.2h2.3M312.1 377.6h2.4M314.6 369.2h2.4M315.7 377.6h2.4M318.2 369.2h2.4"/>
<path d="M319.3 377.6h2.4M321.8 369.2h2.4M322.8 377.6h2.4M325.4 369.2h2.3M326.4 377.6h2.4M328.9 369.2h2.4M330 377.6h2.4M332.5 369.2h2.4M333.6 377.6h2.3M336.1 369.2h2.4M337.1 377.6h2.4M339.6 369.2h2.4"/>
<path d="M340.7 377.6h2.4M343.2 369.2h2.4M344.3 377.6h2.4M346.8 369.2h2.4M347.8 377.6h2.4M350.4 369.2h2.3M351.4 377.6h2.4M353.9 369.2h2.4M355 377.6h2.4M357.5 369.2h2.4M358.6 377.6h2.3M361.1 369.2h2.4"/>
<path d="M362.1 377.6h2.4M364.6 369.2h2.4M365.7 377.6h2.4M368.2 369.2h2.4M369.3 377.6h2.4M371.8 369.2h2.4M372.9 377.6h2.3M375.4 369.2h2.3M376.4 377.6h2.4M378.9 369.2h2.4M380 377.6h2.4M382.5 369.2h2.9"/>
<path d="M383.6 377.6h1.8M487.7 368.1h2.5M491.4 368.1h2.4M494.9 368.1h2.4M498.5 368.1h2.4M502.1 368.1h2.4M505.7 368.1h2.3M509.2 368.1h2.4M512.8 368.1h2.4M516.4 368.1h2.4M519.9 368.1h2.4M523.5 368.1h2.4"/>
<path d="M527.1 368.1h2.4M530.7 368.1h2.3M534.2 368.1h2.4M537.8 368.1h2.4M541.4 368.1h2.4M545 368.1h2.3M548.5 368.1h2.4M552.1 368.1h2.4M555.7 368.1h2.3M559.3 368.1h2.3M562.8 368.1h2.4M568.9 365.4v2.7h-2.5"/>
<path d="M568.9 361.9v2.3M87.8 381.4v2.4M87.8 385v2.4M87.8 388.6v2.3M87.8 392.2v2.3M87.8 395.7v2.4M87.8 399.3v2.4M106.6 380v2.4M106.6 383.6v2.4M106.6 387.2v1.9h1.3M109.1 389.1h2.4M112.7 389.1h2.3"/>
<path d="M116.2 389.1h2.4M119.8 389.1h2.4M123.4 389.1h2.4M126.9 389.1h2.4M130.5 389.1h2.4M134.1 389.1h2.4M137.7 389.1h2.3M141.2 389.1h2.4M144.8 389.1h2.4M148.4 389.1h2.4M152 389.1h2.3M155.5 389.1h2.4"/>
<path d="M159.1 389.1h2.4M162.7 389.1h2.3M166.3 389.1h2.3M169.8 389.1h2.4M173.4 389.1h2.4M177 389.1h2.3M180.5 389.1h2.4M184.1 389.1h2.4M187.7 389.1h2.4M191.2 389.1h2.4M194.8 389.1h2.4M198.4 389.1h2.4"/>
<path d="M202 389.1h2.4M205.5 389.1h2.4M209.1 389.1h2.4M212.7 389.1h2.4M216.2 389.1h2.4M219.8 389.1h2.4M223.4 389.1h2.4M227 389.1h2.3M230.5 389.1h2.4M234.1 389.1h2.4M237.7 389.1h2.4M241.2 389.1h2.4"/>
<path d="M244.8 389.1h2.4M248.4 389.1h2.4M252 389.1h2.3M255.5 389.1h2.4M259.1 389.1h2.4M262.7 389.1h2.4M266.2 389.1h2.4M269.8 389.1h2.4M273.4 389.1h2.4M277 389.1h2.3M280.5 389.1h2.4M284.1 389.1h2.4"/>
<path d="M287.7 389.1h2.4M291.3 389.1h2.3M294.8 389.1h2.4M298.4 389.1h2.4M302 389.1h2.3M305.5 389.1h2.4M309.1 389.1h2.4M312.7 389.1h2.4M316.3 389.1h2.3M319.8 389.1h2.4M323.4 389.1h2.4M327 389.1h2.4"/>
<path d="M330.5 389.1h2.4M334.1 389.1h2.4M337.7 389.1h2.4M341.3 389.1h2.3M344.8 389.1h2.4M348.4 389.1h2.4M352 389.1h2.4M355.5 389.1h2.4M359.1 389.1h2.4M362.7 389.1h2.4M366.3 389.1h2.3M369.8 389.1h2.4"/>
<path d="M373.4 389.1h2.4M377 389.1h2.4M380.5 389.1h2.4M384.1 389.1h1.3M87.8 413.6v2.9h1.7M87.8 402.9v2.3M87.8 406.4v2.4M87.8 410v2.4M90.7 416.5h2.4M94.3 416.5h2.4M97.9 416.5h2.4M101.4 416.5h2.4"/>
<path d="M105 416.5h2.4M108.6 416.5h2.4M112.1 416.5h2.4M115.7 416.5h2.4M119.3 416.5h2.4M122.9 416.5h2.4M126.4 416.5h2.4M130 416.5h2.4M133.6 416.5h2.4M137.1 416.5h2.4M140.7 416.5h2.4M144.3 416.5h2.4"/>
<path d="M147.9 416.5h2.3M151.4 416.5h2.4M155 416.5h2.4M158.6 416.5h2.4M162.2 416.5h2.3M165.7 416.5h2.4M169.3 416.5h2.4M172.9 416.5h2.3M176.5 416.5h2.3M180 416.5h2.4M183.6 416.5h2.4M187.2 416.5h2.3"/>
<path d="M190.7 416.5h2.4M194.3 416.5h2.4M197.9 416.5h2.3M201.5 416.5h2.3M205 416.5h2.4M208.6 416.5h2.4M212.2 416.5h2.3M215.7 416.5h2.4M219.3 416.5h2.4M222.9 416.5h2.4M226.4 416.5h2.4M230 416.5h2.4"/>
<path d="M233.6 416.5h2.4M237.2 416.5h2.4M240.7 416.5h2.4M244.3 416.5h2.4M247.9 416.5h2.4M251.4 416.5h2.4M255 416.5h2.4M258.6 416.5h2.4M262.2 416.5h2.3M265.7 416.5h2.4M269.3 416.5h2.4M272.9 416.5h2.4"/>
<path d="M276.4 416.5h2.4M280 416.5h2.4M283.6 416.5h2.4M287.2 416.5h2.3M290.7 416.5h2.4M294.3 416.5h2.4M297.9 416.5h2.4M301.5 416.5h2.3M305 416.5h2.4M308.6 416.5h2.4M312.2 416.5h2.3M315.8 416.5h2.3"/>
<path d="M319.3 416.5h2.4M322.9 416.5h2.4M326.5 416.5h2.3M330 416.5h2.4M333.6 416.5h2.4M337.2 416.5h2.4M340.7 416.5h2.4M344.3 416.5h2.4M347.9 416.5h2.4M351.5 416.5h2.4M355 416.5h2.4M358.6 416.5h2.4"/>
<path d="M362.2 416.5h2.4M365.7 416.5h2.4M369.3 416.5h2.4M372.9 416.5h2.4M376.5 416.5h2.3M380 416.5h2.4M383.6 416.5h1.8"/>
</g>
<text font-size="8.9" x="712.1" y="536">D</text>
<g font-size="8.8">
<text x="623" y="37.7">TAG #</text>
<text x="9.9" y="517.5">10</text>
<text x="844.2" y="517.5">10</text>
<text x="830.8" y="536.6">A0</text>
</g>
<g font-size="8.4">
<text x="685.1" y="26.8">DESIGNATION CHART</text>
<text x="787" y="47.6">NW25/NW25</text>
<text x="783.2" y="55">NW16/1/8&quot;BSP</text>
<text x="787" y="62.4">NW63/NW16</text>
</g>
<g font-size="7.1">
<text x="661.5" y="37">EQUIPMENT</text>
<text x="807.3" y="535.4">of</text>
</g>
<g font-size="6.7">
<text x="739.3" y="534.3">NRYBTQ001</text>
<text x="797.5" y="535.2">2</text>
<text x="820.4" y="535.2">3</text>
</g>
<g font-size="6.6">
<text x="723.5" y="37">DESCRIPTION</text>
<text x="622.7" y="46.2">VP-01</text>
<text x="670.3" y="46.2">RV3</text>
<text x="714" y="46.2">ROTARY VANE PUMP</text>
<text x="622.3" y="53.6">VP-02</text>
<text x="667.8" y="53.6">mXD3</text>
<text x="721.1" y="53.6">SCROLL PUMP</text>
<text x="622.3" y="61">VP-03</text>
<text x="664.6" y="61">nEXT55D</text>
<text x="722.1" y="61">TURBO PUMP</text>
<text x="623" y="68.1">GV-01</text>
<text x="660.8" y="68.1">GATE VALVE</text>
<text x="795.5" y="68.1">NW63</text>
<text x="620.2" y="75.1">RVLV-01</text>
<text x="654.8" y="75.1">RT ANGLE VALVE</text>
<text x="795.5" y="75.1">NW16</text>
<text x="619.8" y="81.8">RVLV-02</text>
<text x="654.8" y="81.8">RT ANGLE VALVE</text>
<text x="795.5" y="81.8">NW16</text>
<text x="619.8" y="88.9">RVLV-03</text>
<text x="654.8" y="88.9">RT ANGLE VALVE</text>
<text x="795.5" y="88.9">NW16</text>
<text x="619.8" y="95.6">RVLV-04</text>
<text x="654.8" y="95.6">RT ANGLE VALVE</text>
<text x="795.5" y="95.6">NW16</text>
<text x="619.8" y="102.7">RVLV-05</text>
<text x="654.8" y="102.7">RT ANGLE VALVE</text>
<text x="795.5" y="102.7">NW16</text>
<text x="619.8" y="109.4">RVLV-06</text>
<text x="654.8" y="109.4">RT ANGLE VALVE</text>
<text x="795.5" y="109.4">NW16</text>
<text x="473.1" y="119.9">NW40 X CF40</text>
<text x="622.7" y="116.4">PG-01</text>
<text x="665.7" y="116.4">APG200</text>
<text x="707.7" y="116.4">PIRANI PRESSURE GAUGE</text>
<text x="795.5" y="116.4">NW16</text>
<text x="622.3" y="123.1">PG-02</text>
<text x="665.7" y="123.1">APG200</text>
<text x="707.7" y="123.1">PIRANI PRESSURE GAUGE</text>
<text x="795.5" y="123.1">NW16</text>
<text x="338.3" y="129.5">NW25</text>
<text x="363.7" y="129.5">NW25</text>
<text x="389.1" y="129.5">NW25</text>
<text x="414.5" y="129.5">NW40</text>
<text x="452.6" y="129.5">NW40</text>
<text x="622.3" y="129.8">PG-03</text>
<text x="665.7" y="129.8">APG200</text>
<text x="707.7" y="129.8">PIRANI PRESSURE GAUGE</text>
<text x="795.5" y="129.8">NW16</text>
<text x="621.2" y="136.9">RGA-01</text>
<text x="670.3" y="136.9">RGA</text>
<text x="708" y="136.9">RESIDUAL GAS ANALYZER</text>
<text x="795.9" y="136.9">CF40</text>
<text x="622.3" y="143.6">PIT-01</text>
<text x="671" y="143.6">AIM</text>
<text x="795.5" y="143.6">NW25</text>
<text x="73.7" y="157.7">RVLV-05</text>
<text x="136.5" y="158">NW16</text>
<text x="322.4" y="156.6">NW16</text>
<text x="322.4" y="182">NW16</text>
<text x="97.7" y="208.5">RVLV-04</text>
<text x="136.5" y="208.8">NW16</text>
<text x="284.3" y="207.8">GV-01</text>
<text x="321.7" y="207.4">NW63</text>
<text x="405.3" y="209.2">TANK</text>
<text x="295.3" y="233.9">RVLV-06</text>
<text x="322.4" y="232.8">NW16</text>
<text x="321.7" y="258.2">NW25</text>
<text x="60.3" y="296">RVLV-01</text>
<text x="119.9" y="296">RVLV-02</text>
<text x="99.1" y="314.3">PG-01</text>
<text x="146" y="323.8">RVLV-03</text>
<text x="31.4" y="347.8">NW25 X NW16</text>
<text x="65.3" y="372.5">RV3</text>
<text x="122.1" y="372.5">mXDS3</text>
<text x="431.8" y="386.3">ECP</text>
</g>
<g font-size="6.6" fill="#950025">
<text x="207.1" y="183.8">PG-03</text>
<text x="207.1" y="233.9">PG-02</text>
</g>
<g font-size="6.6" fill="#ff0">
<text x="260.3" y="204.6">VP-03</text>
<text x="62.8" y="378.5">VP-01</text>
<text x="122.4" y="378.2">VP-02</text>
</g>
<text font-size="5.7" x="751.1" y="500.6">COSMOS 12 P&amp;ID</text>
<g font-size="5.3">
<text x="635.7" y="518.6">GRAMBUSCH</text>
<text x="634.3" y="525.3">YYYY-MM-DD</text>
</g>
<g font-size="4.4">
<text x="50.3" y="65.1">© COPYRIGHT EDWARDS LIMITED. THIS IS THE PROPERTY OF EDWARDS LIMITED.</text>
<text x="41.8" y="69.9">IT MUST NOT BE COPIED OR OTHERWISE MADE USE OF WITHOUT WRITTEN PERMISSION.</text>
<text x="756.8" y="490.1">850065191</text>
<text x="833.7" y="519.1" transform="rotate(-90 833.7 519.1)">REVISED BY:</text>
<text x="837.8" y="519.1" transform="rotate(-90 837.8 519.1)">EC No.:</text>
<text x="841.9" y="519.1" transform="rotate(-90 841.9 519.1)">DATE:</text>
</g>
<g font-size="3.5">
<text x="711.3" y="524.6">SIZE</text>
<text x="741.2" y="524.6">DRAWING NUMBER</text>
<text x="801.4" y="524.6">SHEET No.</text>
<text x="830.8" y="524.6">ISSUE</text>
</g>
<g font-size="3.3">
<text x="833.3" y="488.5" transform="rotate(-90 833.3 488.5)">X</text>
<text x="837.4" y="488.5" transform="rotate(-90 837.4 488.5)">X</text>
<text x="841.5" y="488.5" transform="rotate(-90 841.5 488.5)">X</text>
<text x="645.9" y="498.1">X</text>
<text x="667.1" y="538.4">AUTOCAD DRAWING</text>
</g>
<g font-size="3.2">
<text x="637.2" y="504.4">MARTORELL</text>
<text x="765.5" y="508.6">----</text>
<text x="638.8" y="510.9">2024-08-29</text>
<text x="765.5" y="517.8">----</text>
</g>
<g font-size="2.8">
<text x="707.9" y="485.5">DOCUMENT NUMBER</text>
<text x="675.5" y="494.5">TOLERANCES</text>
<text x="708" y="495.1">COMPONENT</text>
<text x="664.1" y="504">.X ± 0.05</text>
<text x="664.4" y="500.7">ALL DIMS IN Inches</text>
<text x="664.1" y="507.2">.XX ±0.02</text>
<text x="707.9" y="504.5">MATERIAL</text>
<text x="664.1" y="510.3">.XXX ±0.005</text>
<text x="664.4" y="513.6">ANGLES ±0°-30' UNLESS</text>
<text x="707.9" y="514.1">FINISH</text>
<text x="664.3" y="516.8">OTHERWISE STATED</text>
<text x="667.1" y="521.1">MACHINED COMPONENTS</text>
<text x="668.3" y="526.3">SURFACE FINISH TO BE</text>
<text x="669.9" y="532.7">OTHERWISE STATED.</text>
<text x="672.8" y="529.5">125 MAX UNLESS</text>
</g>
<g font-size="2.5">
<text x="631.8" y="494.8">ORIGINAL SCALE:</text>
<text x="631.7" y="501.4">DRAWN BY:</text>
<text x="631.7" y="508.1">DATE:</text>
<text x="631.9" y="514.6">TECHNICAL:</text>
<text x="631.9" y="521.2">APPROVED DATE:</text>
</g>
</svg>
